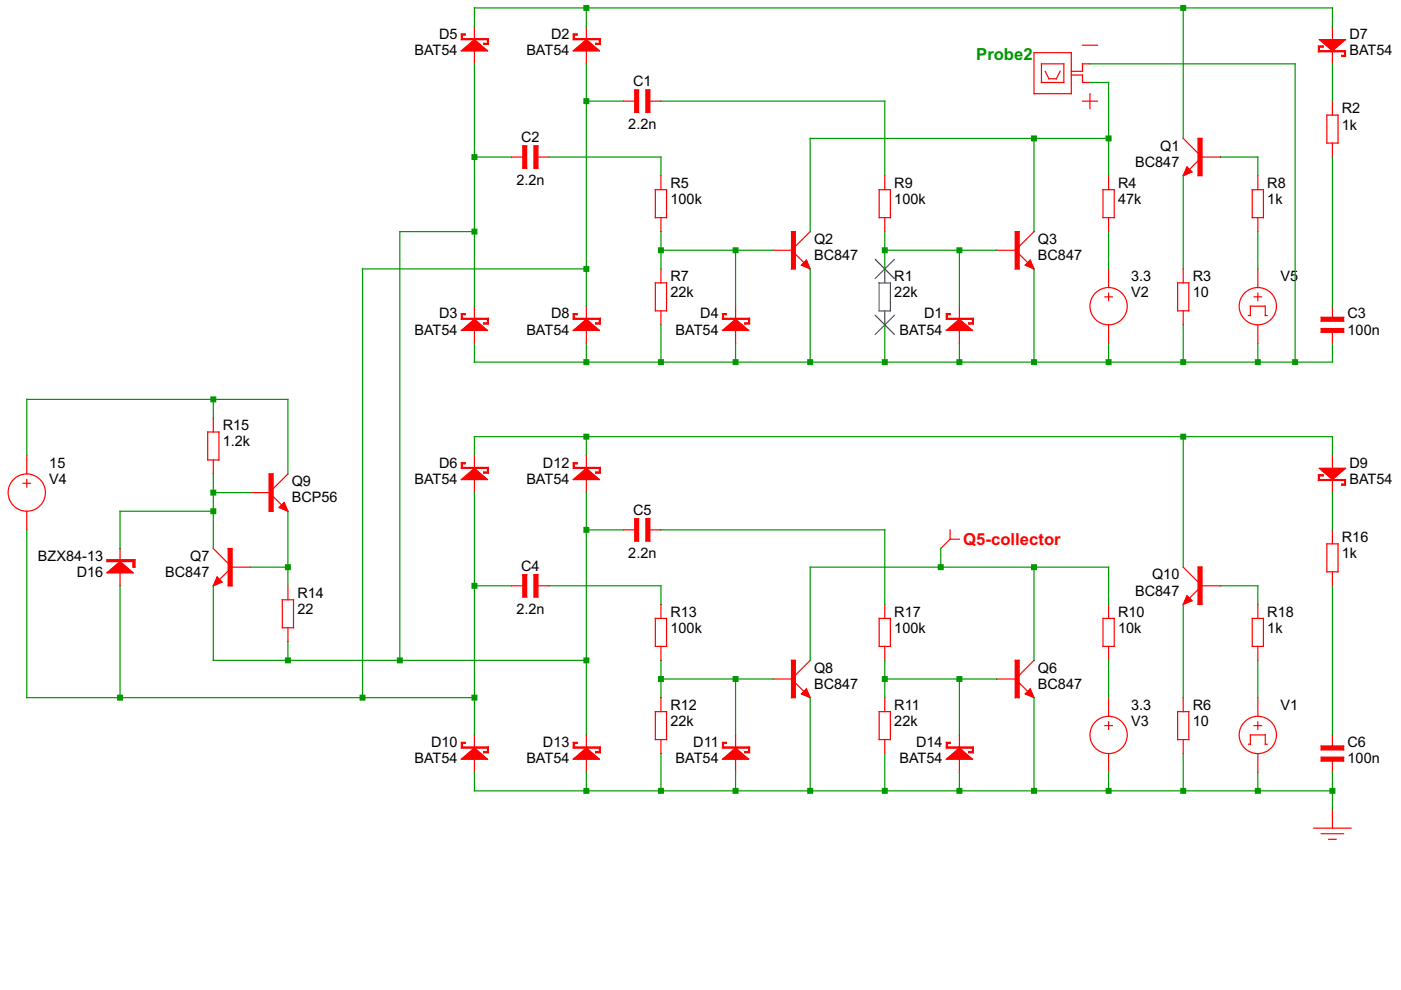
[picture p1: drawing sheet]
<svg xmlns="http://www.w3.org/2000/svg" width="297mm" height="210mm" viewBox="0 0 297 210" stroke-linecap="round" stroke-linejoin="round" font-family="sans-serif">
<g fill="#f00" stroke="#f00" stroke-width=".21">
<path d="M22.7 118.7h5.9v1.6h-.4v-1.2h-5.5z"/>
<path d="M22.7 121.4l2.8-2.3 2.7 2.3z"/>
<path d="M97.9 7.2h.7v.2h-.6v.8h5.5v1.2h-.9v-.2h.8v-.8h-5.5z"/>
<path d="M97.9 10.8l2.7-2.4 2.7 2.4z"/>
<path d="M97.9 66.5h.7v.2h-.6v.8h5.5v1.2h-.9v-.2h.8v-.8h-5.5z"/>
<path d="M97.9 70.1l2.7-2.4 2.7 2.4z"/>
<path d="M121.6 7.2h.7v.2h-.6v.8h5.5v1.2h-.9v-.2h.8v-.8h-5.5z"/>
<path d="M121.6 10.8l2.7-2.4 2.7 2.4z"/>
<path d="M121.6 66.5h.7v.2h-.6v.8h5.5v1.2h-.9v-.2h.8v-.8h-5.5z"/>
<path d="M121.6 70.1l2.7-2.4 2.7 2.4z"/>
<path d="M121.6 98.2h.7v.1h-.6v.8h5.5v1.2h-.9v-.2h.8v-.8h-5.5z"/>
<path d="M121.6 101.7l2.7-2.4 2.7 2.4z"/>
<path d="M153.2 157.4h.8v.2h-.6v.8h5.5v1.2h-1v-.2h.8v-.8h-5.5z"/>
<path d="M153.3 161l2.7-2.4 2.7 2.4z"/>
<path d="M137 110h.7v4.7h-.7z"/>
<path d="M134.6 110h.8v4.7h-.8z"/>
<path d="M97.9 98.2h.7v.1h-.6v.8h5.5v1.2h-.9v-.2h.8v-.8h-5.5z"/>
<path d="M97.9 101.7l2.7-2.4 2.7 2.4z"/>
<path d="M153.2 66.5h.8v.2h-.6v.8h5.5v1.2h-1v-.2h.8v-.8h-5.5z"/>
<path d="M153.3 70.1l2.7-2.4 2.7 2.4z"/>
<path d="M200.7 157.4h.7v.2h-.6v.8h5.5v1.2h-.9v-.2h.8v-.8h-5.5z"/>
<path d="M200.7 161l2.7-2.4 2.7 2.4z"/>
<path d="M97.9 157.4h.7v.2h-.6v.8h5.5v1.2h-.9v-.2h.8v-.8h-5.5z"/>
<path d="M97.9 161l2.7-2.4 2.7 2.4z"/>
<path d="M200.7 66.5h.7v.2h-.6v.8h5.5v1.2h-.9v-.2h.8v-.8h-5.5z"/>
<path d="M200.7 70.1l2.7-2.4 2.7 2.4z"/>
<path d="M279.6 9.8h.9v.1h-.8v.9h5.5v1.1h-.7v-.1h.6v-.9h-5.5z"/>
<path d="M279.8 8.4h5.4l-2.7 2.3z"/>
<path d="M121.6 157.4h.7v.2h-.6v.8h5.5v1.2h-.9v-.2h.8v-.8h-5.5z"/>
<path d="M121.6 161l2.7-2.4 2.7 2.4z"/>
<path d="M280.2 160.6h4.6v.7h-4.6z"/>
<path d="M280.2 158.2h4.6v.8h-4.6z"/>
<path d="M279.6 100.7h.9v.2h-.8v.8h5.5v1.1h-.7v-.1h.6v-.9h-5.5z"/>
<path d="M279.8 99.3h5.4l-2.7 2.3z"/>
<path d="M280.2 69.7h4.6v.7h-4.6z"/>
<path d="M280.2 67.3h4.6v.7h-4.6z"/>
<path d="M113.2 121.9h.8v4.6h-.8z"/>
<path d="M110.9 121.9h.7v4.6h-.7z"/>
<path d="M59.2 107.6l1-1 .8 1.8z"/>
<path d="M57.1 100.5h.7v7.9h-.7z"/>
<path d="M113.2 31h.8v4.6h-.8z"/>
<path d="M110.9 31h.7v4.6h-.7z"/>
<path d="M137 19.1h.7v4.7h-.7z"/>
<path d="M134.6 19.1h.8v4.7h-.8z"/>
<path d="M169.9 56.2l1-1 .8 1.8z"/>
<path d="M167.8 49.1h.8v7.9h-.8z"/>
<path d="M169.9 147.1l1-1 .8 1.8z"/>
<path d="M167.8 140h.8v7.9h-.8z"/>
<path d="M251.7 126.3l1 1-1.8 .8z"/>
<path d="M254.1 120.3h.7v7.8h-.7z"/>
<path d="M46 122.4l1.1 1-1.8 .8z"/>
<path d="M48.4 116.3h.8v7.9h-.8z"/>
<path d="M217.4 147.1l1-1 .8 1.8z"/>
<path d="M215.3 140h.7v7.9h-.7z"/>
<path d="M217.4 56.2l1-1 .8 1.8z"/>
<path d="M215.3 49.1h.7v7.9h-.7z"/>
<path d="M251.7 35.4l1 1-1.8 .8z"/>
<path d="M254.1 29.3h.7v7.9h-.7z"/>
</g>
<g fill="none" stroke="#f00" stroke-width=".25">
<path d="M97.8 7.2h.8v.2h-.6v.8h5.6v1.2h-1v-.2h.8v-.8h-5.6zM97.8 10.8l2.8-2.4 2.8 2.4zM100.6 5.6v2.6M100.6 10.8v2.7M121.5 7.2h.8v.2h-.6v.8h5.6v1.2h-1v-.2h.8v-.8h-5.6zM121.5 10.8l2.8-2.4 2.8 2.4zM124.3 5.6v2.6M124.3 10.8v2.7M134.6 19.1h.8v4.7h-.8zM137 19.1h.8v4.7h-.8zM219.2 11.2h7.9v8.7h-7.9zM220.8 13.5h4.8v4h-4.8z"/>
<path d="M221.6 15.1l.8 1.6h1.6l.8-1.6M227.1 15.9h2.4v1.6h1.6M229.5 9.6h3.2M231.1 13.5h-1.6v1.6h-2.4M231.1 19.9v3.1M279.5 9.8h1v.2h-.8v.8h5.6v1.2h-.8v-.2h.6v-.8h-5.6zM279.7 8.4h5.6l-2.8 2.4zM282.5 5.6v2.8M282.5 11v2.5M108.5 33.3h2.4M110.9 30.9h.8v4.8h-.8zM113.2 30.9h.8v4.8h-.8z"/>
<path d="M114 33.3h2.4M132.2 21.4h2.4M137.8 21.4h2.3M140.1 37.3v2.9M187.6 37.3v2.9M229.5 21.4h3.2M235 37.3v2.9M250.9 29.3l3.1 3.2M251.7 35.4l1 1.1-1.8 .8zM254 29.3h.8v8h-.8zM254 34.1l-1.8 1.8M254.8 33.3h4"/>
<path d="M266.7 37.3v2.9M281.3 24.4h2.4v5.9h-2.4zM282.5 21.4v3M282.5 30.3v3M138.9 60h2.4v5.9h-2.4zM138.9 40.2h2.4v5.9h-2.4zM140.1 46.1v3M140.1 57v3M163.9 53.1h3.9M167.8 49.1h.8v7.9h-.8zM168.6 53.9l1.9 1.8M169.9 56.2l1.1-1 .8 1.8z"/>
<path d="M171.8 49.1l-3.2 3.2M186.4 40.2h2.4v5.9h-2.4zM187.6 46.1v3M211.3 53.1h4M215.3 49.1h.8v7.9h-.8zM216.1 53.9l1.8 1.8M217.4 56.2l1-1 .8 1.8zM219.2 49.1l-3.1 3.2M233.9 40.2h2.3v5.9h-2.3zM235 46.1v3M235 57v4M249.7 60h2.4v5.9h-2.4z"/>
<path d="M250.9 57v3M265.5 40.2h2.4v5.9h-2.4zM266.7 46.1v3M266.7 57v4M97.8 66.5h.8v.2h-.6v.8h5.6v1.2h-1v-.2h.8v-.8h-5.6zM97.8 70.1l2.8-2.4 2.8 2.4zM100.6 64.9v2.6M100.6 70.1v2.7M121.5 66.5h.8v.2h-.6v.8h5.6v1.2h-1v-.2h.8v-.8h-5.6zM121.5 70.1l2.8-2.4 2.8 2.4zM124.3 64.9v2.6M124.3 70.1v2.7"/>
<path d="M140.1 65.9v3M153.2 66.5h.8v.2h-.6v.8h5.5v1.2h-1v-.2h.8v-.8h-5.5zM153.2 70.1l2.8-2.4 2.7 2.4zM156 64.9v2.6M156 70.1v2.7M200.6 66.5h.8v.2h-.6v.8h5.6v1.2h-1v-.2h.8v-.8h-5.6zM200.6 70.1l2.8-2.4 2.8 2.4zM203.4 64.9v2.6M203.4 70.1v2.7M234.3 62.9h1.5M235 62.2v1.5M235 68.9v3.9"/>
<path d="M250.9 65.9v3M264.7 66.9h.4v-2h3.2v2h.4M265.9 62.9h1.6M266.7 62.2v1.5M266.7 68.9v3.9M280.1 67.3h4.8v.8h-4.8zM280.1 69.7h4.8v.8h-4.8zM282.5 64.9v2.4M282.5 70.5v2.3M5.7 96.5v4M44 91.6h2.4v5.9h-2.4zM45.2 88.6v3"/>
<path d="M45.2 97.5v3M97.8 98.1h.8v.2h-.6v.8h5.6v1.2h-1v-.2h.8v-.8h-5.6zM100.6 96.5v2.6M121.5 98.1h.8v.2h-.6v.8h5.6v1.2h-1v-.2h.8v-.8h-5.6zM124.3 96.5v2.6M279.7 99.3h5.6l-2.8 2.4zM282.5 96.5v2.8M4.9 102.5h1.6M5.7 101.7v1.6M5.7 108.4v3.9M22.7 118.7h5.9v1.6h-.4v-1.2h-5.5zM25.5 116.3v2.4"/>
<path d="M45.2 116.3l3.2 3.2M48.4 116.3h.8v7.9h-.8zM53.1 104.4h4M57.1 100.5h.8v7.9h-.8zM57.9 105.2l1.8 1.9M59.2 107.6l1.1-1 .7 1.8zM61 100.5l-3.1 3.2M97.8 101.7l2.8-2.4 2.8 2.4zM100.6 101.7v2.7M121.5 101.7l2.8-2.4 2.8 2.4zM124.3 101.7v2.7M132.2 112.3h2.4"/>
<path d="M134.6 110h.8v4.7h-.8zM137 110h.8v4.7h-.8zM137.8 112.3h2.3M201.4 114.3h2M201.4 114.3l-1.9 2M201.4 112.3v2M279.5 100.7h1v.2h-.8v.8h5.6v1.2h-.8v-.2h.6v-.8h-5.6zM281.3 115.3h2.4v5.9h-2.4zM282.5 101.9v2.5M282.5 112.3v3M22.7 121.4l2.8-2.3 2.7 2.3zM25.5 121.4v2.8"/>
<path d="M46 122.4l1.1 1-1.9 .8zM48.4 121l-1.9 1.9M49.2 120.3h3.9M59.9 127.2h2.3v5.9h-2.3zM61 124.2v3M61 133.1v3M108.5 124.2h2.4M110.9 121.8h.8v4.8h-.8zM113.2 121.8h.8v4.8h-.8zM114 124.2h2.4M138.9 131.1h2.4v5.9h-2.4zM140.1 128.2v2.9"/>
<path d="M140.1 137v3M186.4 131.1h2.4v5.9h-2.4zM187.6 128.2v2.9M187.6 137v3M233.9 131.1h2.3v5.9h-2.3zM235 128.2v2.9M235 137v3M250.9 120.3l3.1 3.1M251.7 126.3l1 1.1-1.8 .8zM254 120.3h.8v7.9h-.8zM254 125l-1.8 1.8M254.8 124.2h4"/>
<path d="M265.5 131.1h2.4v5.9h-2.4zM266.7 128.2v2.9M266.7 137v3M282.5 121.2v3M97.8 157.4h.8v.2h-.6v.8h5.6v1.2h-1v-.2h.8v-.8h-5.6zM100.6 155.8v2.6M121.5 157.4h.8v.2h-.6v.8h5.6v1.2h-1v-.2h.8v-.8h-5.6zM124.3 155.8v2.6M138.9 150.9h2.4v5.9h-2.4zM140.1 147.9v3M140.1 156.8v3M153.2 157.4h.8v.2h-.6v.8h5.5v1.2h-1v-.2h.8v-.8h-5.5z"/>
<path d="M156 155.8v2.6M163.9 144h3.9M167.8 140h.8v7.9h-.8zM168.6 144.8l1.9 1.8M169.9 147.1l1.1-1 .8 1.8zM171.8 140l-3.2 3.2M186.4 150.9h2.4v5.9h-2.4zM187.6 147.9v3M187.6 156.8v3M200.6 157.4h.8v.2h-.6v.8h5.6v1.2h-1v-.2h.8v-.8h-5.6zM203.4 155.8v2.6M211.3 144h4"/>
<path d="M215.3 140h.8v7.9h-.8zM216.1 144.8l1.8 1.8M217.4 147.1l1-1 .8 1.8zM219.2 140l-3.1 3.2M234.3 153.8h1.5M235 147.9v4M235 153.1v1.5M235 159.8v3.9M249.7 150.9h2.4v5.9h-2.4zM250.9 147.9v3M250.9 156.8v3M264.7 157.8h.4v-2h3.2v2h.4"/>
<path d="M265.9 153.8h1.6M266.7 147.9v4M266.7 153.1v1.5M266.7 159.8v3.9M280.1 158.2h4.8v.8h-4.8zM282.5 155.8v2.4M97.8 161l2.8-2.4 2.8 2.4zM100.6 161v2.7M121.5 161l2.8-2.4 2.8 2.4zM124.3 161v2.7M153.2 161l2.8-2.4 2.7 2.4zM156 161v2.7"/>
<path d="M200.6 161l2.8-2.4 2.8 2.4zM203.4 161v2.7M278.5 175.6h8M280.1 160.6h4.8v.8h-4.8zM280.1 176.8h4.8M281.7 178h1.6M282.5 161.4v2.3M282.5 171.6v4"/>
<circle cx="235" cy="64.9" r="4"/>
<circle cx="266.7" cy="64.9" r="4"/>
<circle cx="5.7" cy="104.4" r="4"/>
<circle cx="235" cy="155.8" r="4"/>
<circle cx="266.7" cy="155.8" r="4"/>
</g>
<path d="M185.6 55l4 4M186.4 60h2.4v5.9h-2.4zM187.6 57v3M189.6 55l-4 4M185.6 66.9l4 4M187.6 65.9v3M189.6 66.9l-4 4" fill="none" stroke="#00f" stroke-width=".25"/>
<g fill="none" stroke="#090" stroke-width=".25">
<path d="M100.6 5.6v-3.9h181.9v3.9M100.6 13.5v51.4M124.3 1.7v3.9M124.3 13.5v51.4M231.1 13.5h43.5v63.3M231.1 17.5h3.9v19.8M250.9 1.7v27.6M282.5 13.5v7.9M100.6 33.3h7.9M116.4 33.3h23.7v4M124.3 21.4h7.9M140.1 21.4h47.5v15.9"/>
<path d="M219.2 29.3v19.8M235 29.3h-63.2v19.8M250.9 37.3v19.7M258.8 33.3h7.9v4M282.5 33.3v31.6M100.6 49.1h-15.8v90.9M124.3 57h-47.4v90.9M140.1 53.1h23.8M140.1 49.1v7.9M156 53.1v11.8M171.8 57v19.8M187.6 49.1v7.9"/>
<path d="M187.6 53.1h23.7M203.4 53.1v11.8M219.2 57v19.8M235 49.1v7.9M266.7 49.1v7.9M100.6 72.8v4h181.9v-4M124.3 72.8v4M140.1 68.9v7.9M156 72.8v4M187.6 68.9v7.9M203.4 72.8v4M235 72.8v4"/>
<path d="M250.9 68.9v7.9M266.7 72.8v4M5.7 96.5v-11.8h55.3v15.8M45.2 84.7v3.9M100.6 96.5v-3.9h181.9v3.9M124.3 92.6v3.9M250.9 92.6v27.7M5.7 112.3v35.6h94.9M45.2 108.4h-19.7v7.9M45.2 100.5v15.8M45.2 104.4h7.9M61 108.4v15.8"/>
<path d="M100.6 104.4v51.4M124.3 104.4v51.4M124.3 112.3h7.9M140.1 112.3h47.5v15.9M199.5 116.3v4M282.5 104.4v7.9M25.5 124.2v23.7M45.2 124.2v15.8h79.1M53.1 120.3h7.9M61 136.1v3.9M100.6 124.2h7.9M116.4 124.2h23.7v4"/>
<path d="M219.2 120.3v19.7M235 128.2v-7.9h-63.2v19.7M250.9 128.2v19.7M258.8 124.2h7.9v4M282.5 124.2v31.6M140.1 144h23.8M140.1 140v7.9M140.1 159.8v7.9M156 144v11.8M171.8 147.9v19.8M187.6 144h23.7M187.6 140v7.9"/>
<path d="M187.6 159.8v7.9M203.4 144v11.8M219.2 147.9v19.8M235 140v7.9M250.9 159.8v7.9M266.7 140v7.9M100.6 163.7v4h181.9M124.3 163.7v4M156 163.7v4M203.4 163.7v4M235 163.7v4M266.7 163.7v4"/>
<path d="M282.5 163.7v7.9"/>
</g>
<g fill="none" stroke="#090" stroke-width="1.3">
<path d="M124.3 1.7h.1M250.9 1.7h.1M100.6 33.3h.1M124.3 21.4h.1M219.2 29.3h.1M235 29.3h.1M100.6 49.1h.1M124.3 57h.1M140.1 53.1h.1M156 53.1h.1M187.6 53.1h.1M203.4 53.1h.1"/>
<path d="M124.3 76.8h.1M140.1 76.8h.1M156 76.8h.1M171.8 76.8h.1M187.6 76.8h.1M203.4 76.8h.1M219.2 76.8h.1M235 76.8h.1M250.9 76.8h.1M266.7 76.8h.1M274.6 76.8h.1M45.2 84.7h.1"/>
<path d="M124.3 92.6h.1M250.9 92.6h.1M45.2 104.4h.1M45.2 108.4h.1M124.3 112.3h.1M61 120.3h.1M100.6 124.2h.1M199.5 120.3h.1M219.2 120.3h.1M25.5 147.9h.1M61 140h.1M76.9 147.9h.1"/>
<path d="M84.8 140h.1M100.6 147.9h.1M124.3 140h.1M140.1 144h.1M156 144h.1M187.6 144h.1M203.4 144h.1M124.3 167.7h.1M140.1 167.7h.1M156 167.7h.1M171.8 167.7h.1M187.6 167.7h.1"/>
<path d="M203.4 167.7h.1M219.2 167.7h.1M235 167.7h.1M250.9 167.7h.1M266.7 167.7h.1M282.5 167.7h.1"/>
</g>
<text font-size="3.5" fill="#008000" x="207" y="12.7">Probe2</text>
<text font-size="3.5" fill="#f00" x="204.2" y="115.5">Q5-collector</text>
<g font-size="3.1">
<text x="87.9" y="11.7">BAT54</text>
<text x="93.1" y="8.2">D5</text>
<text x="111.6" y="11.7">BAT54</text>
<text x="116.8" y="8.2">D2</text>
<text x="286.1" y="8.2">D7</text>
<text x="286.1" y="11.7">BAT54</text>
<text x="134.2" y="18.2">C1</text>
<text x="133.2" y="27.4">2.2n</text>
<text x="284.5" y="24">R2</text>
<text x="284.5" y="27.5">1k</text>
<text x="110.5" y="30.1">C2</text>
<text x="240.7" y="35.4">BC847</text>
<text x="246" y="31.9">Q1</text>
<text x="109.5" y="39.3">2.2n</text>
<text x="142.1" y="39.9">R5</text>
<text x="189.6" y="39.9">R9</text>
<text x="237.1" y="39.9">R4</text>
<text x="268.7" y="39.9">R8</text>
<text x="142.1" y="43.3">100k</text>
<text x="189.6" y="43.3">100k</text>
<text x="237.1" y="43.3">47k</text>
<text x="268.7" y="43.3">1k</text>
<text x="172.6" y="51.7">Q2</text>
<text x="220.1" y="51.7">Q3</text>
<text x="142.1" y="59.6">R7</text>
<text x="172.6" y="55.1">BC847</text>
<text x="189.6" y="59.6">R1</text>
<text x="220.1" y="55.1">BC847</text>
<text x="239.8" y="59.6">3.3</text>
<text x="252.9" y="59.6">R3</text>
<text x="271.5" y="59.6">V5</text>
<text x="142.1" y="63">22k</text>
<text x="189.6" y="63">22k</text>
<text x="239.8" y="63">V2</text>
<text x="252.9" y="63">10</text>
<text x="87.9" y="70.9">BAT54</text>
<text x="93.1" y="67.5">D3</text>
<text x="111.6" y="70.9">BAT54</text>
<text x="116.8" y="67.5">D8</text>
<text x="143.2" y="70.9">BAT54</text>
<text x="148.5" y="67.5">D4</text>
<text x="190.7" y="70.9">BAT54</text>
<text x="195.9" y="67.5">D1</text>
<text x="285.7" y="67.5">C3</text>
<text x="285.7" y="70.9">100n</text>
<text x="47.2" y="91.2">R15</text>
<text x="47.2" y="94.7">1.2k</text>
<text x="10.5" y="99.1">15</text>
<text x="93.1" y="99.1">D6</text>
<text x="115.1" y="99.1">D12</text>
<text x="286.1" y="99.1">D9</text>
<text x="10.5" y="102.6">V4</text>
<text x="61.9" y="103.1">Q9</text>
<text x="61.9" y="106.5">BCP56</text>
<text x="87.9" y="102.6">BAT54</text>
<text x="111.6" y="102.6">BAT54</text>
<text x="286.1" y="102.6">BAT54</text>
<text x="134.2" y="109.2">C5</text>
<text x="8" y="118.9">BZX84-13</text>
<text x="40.3" y="118.9">Q7</text>
<text x="133.2" y="118.3">2.2n</text>
<text x="284.5" y="114.9">R16</text>
<text x="284.5" y="118.4">1k</text>
<text x="16.3" y="122.3">D16</text>
<text x="35" y="122.3">BC847</text>
<text x="110.5" y="121">C4</text>
<text x="244.3" y="122.9">Q10</text>
<text x="63.1" y="126.8">R14</text>
<text x="63.1" y="130.2">22</text>
<text x="109.5" y="130.2">2.2n</text>
<text x="142.1" y="130.8">R13</text>
<text x="189.6" y="130.8">R17</text>
<text x="237.1" y="130.8">R10</text>
<text x="240.7" y="126.3">BC847</text>
<text x="268.7" y="130.8">R18</text>
<text x="142.1" y="134.2">100k</text>
<text x="189.6" y="134.2">100k</text>
<text x="237.1" y="134.2">10k</text>
<text x="268.7" y="134.2">1k</text>
<text x="172.6" y="142.6">Q8</text>
<text x="220.1" y="142.6">Q6</text>
<text x="172.6" y="146">BC847</text>
<text x="220.1" y="146">BC847</text>
<text x="142.1" y="150.5">R12</text>
<text x="142.1" y="153.9">22k</text>
<text x="189.6" y="150.5">R11</text>
<text x="189.6" y="153.9">22k</text>
<text x="239.8" y="150.5">3.3</text>
<text x="239.8" y="153.9">V3</text>
<text x="252.9" y="150.5">R6</text>
<text x="252.9" y="153.9">10</text>
<text x="271.5" y="150.5">V1</text>
<text x="87.9" y="161.9">BAT54</text>
<text x="91.4" y="158.4">D10</text>
<text x="111.6" y="161.9">BAT54</text>
<text x="115.1" y="158.4">D13</text>
<text x="143.2" y="161.9">BAT54</text>
<text x="147" y="158.4">D11</text>
<text x="190.7" y="161.9">BAT54</text>
<text x="194.2" y="158.4">D14</text>
<text x="285.7" y="158.4">C6</text>
<text x="285.7" y="161.9">100n</text>
</g>
</svg>
